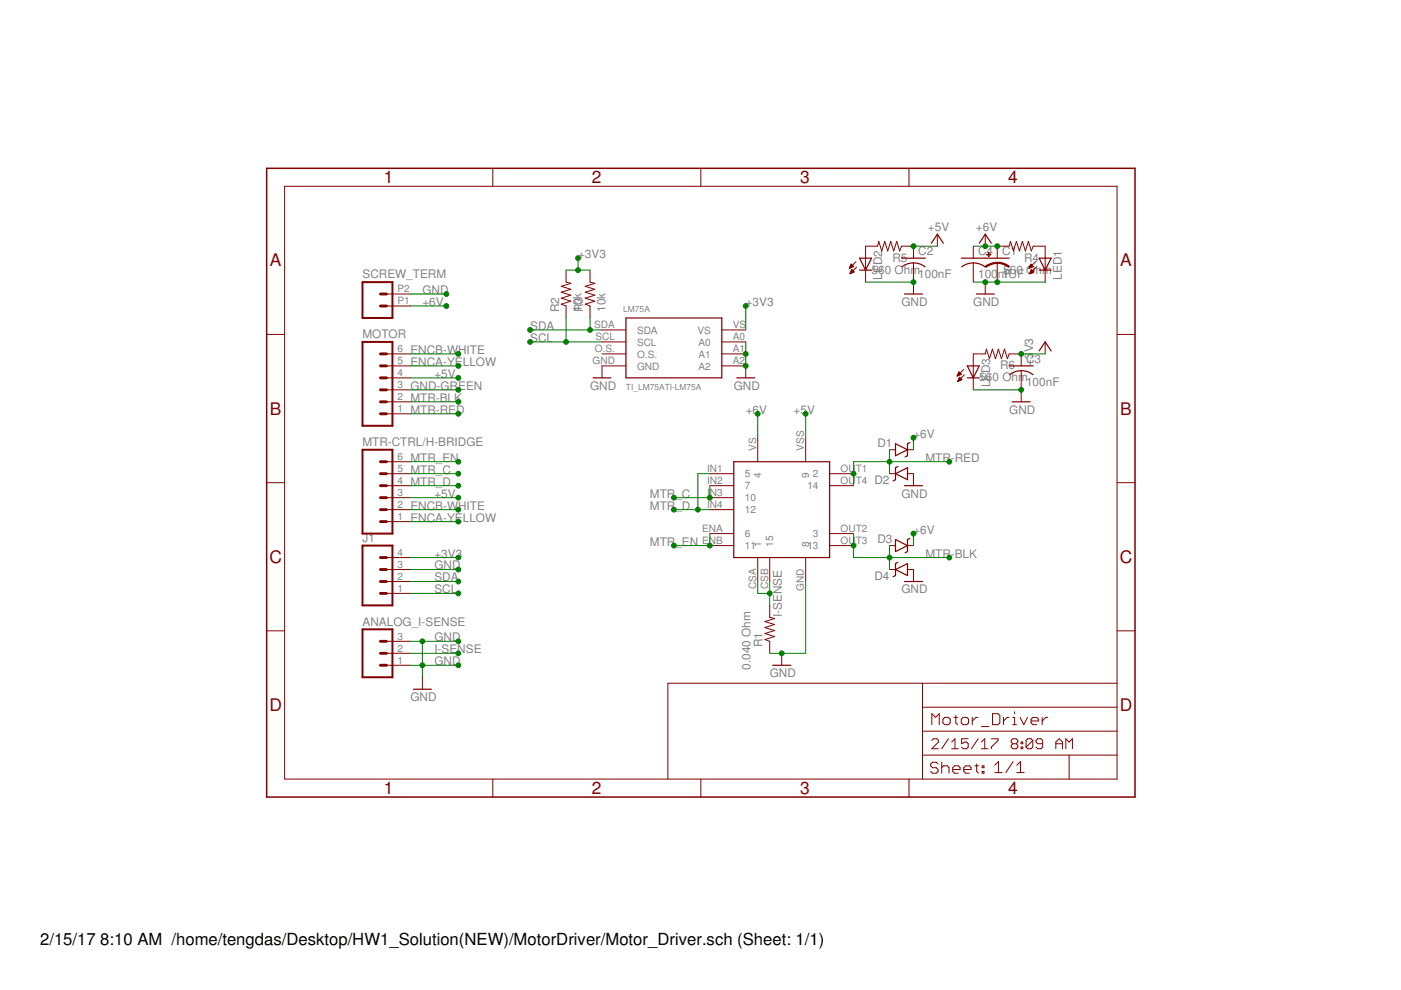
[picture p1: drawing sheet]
<svg xmlns="http://www.w3.org/2000/svg" width="297mm" height="210mm" viewBox="0 0 297 210" stroke-linecap="round" stroke-linejoin="round" font-family="sans-serif">
<g fill="none" stroke="#800000" stroke-width=".25">
<path d="M182.2 54.7h2.6l-1.3 2.6zM182.2 57.3h2.6M191.1 54.7h5.1M193.7 55.7l1.5 .3 1 .6M193.7 55.8l-1.1 .1-1.4 .7M197.5 51.6l1.2-1.9 1.3 1.9M203.8 54.7h10.2M206.4 55.7l1.5 .3 1 .6M206.4 55.8l-1.6 .2-.9 .6M207.6 51.6l1.3-1.9 1.3 1.9M220.3 54.7h2.6l-1.3 2.6zM220.3 57.3h2.6"/>
<path d="M132.7 67.4h20.3v12.7h-20.3zM191.8 62.3h3.8M205.1 77.6h2.5l-1.2 2.5zM207 62.3h3.8M214 77.6h5.1M216.5 78.6l1.6 .3 .9 .5M216.5 78.6l-1.5 .3-.9 .5M220.3 74.4l1.3-1.9 1.3 1.9M125.7 80.1h3.8M155.6 97.9h20.3v20.3h-20.3zM156.2 80.1h3.8M189.9 94.1l2.5 1.3-2.5 1.2z"/>
<path d="M190.4 98.9l-.5 .3v2.5l-.5 .3M192.9 93.8l-.5 .3v2.5l-.5 .3M205.1 80.1h2.5M214.6 85.2h3.8M189.9 100.4l2.5-1.2v2.5zM189.9 114.4l2.5 1.3-2.5 1.2zM190.4 119.2l-.5 .3v2.5l-.5 .3M191.8 103h3.8M192.9 114.2l-.5 .2v2.5l-.5 .3M189.9 120.8l2.5-1.3v2.5zM191.8 123.3h3.8M87.7 146.1h3.8"/>
<path d="M163.8 141.1h3.8"/>
</g>
<g fill="none" stroke="#800000" stroke-width=".21">
<path d="M60.3 39.5h176.5v125.7h-176.5zM104.5 35.7v3.8M148.6 35.7v3.8M192.7 35.7v3.8M120 57.3v2.5l1 .3-2 .6 2 .6-2 .7 2 .6-2 .6 2 .7-2 .6 1 .4v2.5M125.1 57.3v2.5l1 .3-2 .6 2 .6-2 .7 2 .6-2 .6 2 .7-2 .6 1 .4v2.5M180.1 56.9h.1M180.1 56.7h.3M180.2 56.6h.5M180.2 56.5h.8M180.2 58h.2M180.3 56.4h.5"/>
<path d="M180.3 57.8h.3M180.3 56.3h.4M180.3 57.7h.6M180.4 57.6h.6M180.4 56.2h.2M180.4 56h.1M180.4 57.5h.5M180.5 56l-.4 .9M180.5 56l.5 .5M180.5 57.4h.3M180.6 57.2h.1M180.6 57.1l.5 .6-.9 .3z"/>
<path d="M181 56.5l-.9 .4M181.5 55.5l-1.4 1.4M181.6 56.6l-1.4 1.4M193.7 54.7v-2.5h-2.6l-.3 1-.7-2-.6 2-.7-2-.6 2-.6-2-.7 2-.6-2-.2 1h-2.6v7.6M193.7 55.8v6.5M198.7 49.7v2.5M206.4 52.2v2.5M206.4 55.8v4M208.9 49.7v2.5M208.9 59.8v2.5M211.4 54.7v-2.5h2.6l.2-1 .7 2 .6-2 .6 2 .7-2 .6 2 .6-2 .7 2 .4-1h2.5v7.6M211.4 55.8v4"/>
<path d="M218.2 56.9h.1M218.2 56.7h.3M218.3 56.6h.5M218.3 56.5h.7M218.3 58h.2M218.4 56.4h.5M218.4 57.8h.3M218.4 57.7h.6M218.4 56.3h.4M218.5 56.2h.2M218.5 57.6h.6M218.5 57.5h.5"/>
<path d="M218.5 56l-.3 .9M218.5 56l.6 .5-.9 .4M218.5 56h.1M218.6 57.4h.3M218.6 57.2h.2M218.7 57.1l.5 .6-.9 .3zM219.6 55.5l-1.4 1.4M219.7 56.6l-1.4 1.4M56.5 70.9h3.8M81.9 75h5.1M81.9 77.6h5.1M81.9 64.9h5.1"/>
<path d="M81.9 62.3h5.1M127.6 70h5.1M127.6 72.5h5.1M127.6 75h5.1M132.7 77.6h-5.1v2.5M153 70h5.1M153 72.5h5.1M153 75h5.1M153 77.6h5.1v2.5M203 79.7h.1M203 79.5h.4M203.1 79.4h.6"/>
<path d="M203.1 79.3h.7M203.2 79.2h.4M203.2 79.1h.3M203.3 79h.1M203.3 78.8l.5 .6-.9 .3zM203.4 80l.5 .5-.8 .4zM204.3 78.3l-1.4 1.4M204.4 79.5l-1.3 1.4M216.5 77.6v-2.6h-2.5l-.4 1.1-.6-2.1-.7 2.1-.6-2.1-.6 2.1-.7-2.1-.6 2.1-.7-2.1-.2 1h-2.5v7.7M216.5 78.6v6.6M221.6 72.5v2.5M236.8 70.9h3.8"/>
<path d="M81.9 87.7h5.1M81.9 85.2h5.1M81.9 82.7h5.1M81.9 80.1h5.1M81.9 97.9h5.1M160.7 92.8v5.1M170.8 92.8v5.1M188.6 95.4h1.3M192.4 95.4h1.3M203.1 80.9h.1M203.1 80.8h.2M203.2 80.6h.4"/>
<path d="M203.2 80.5h.7M203.3 80.4h.5M203.3 80.3h.4M203.4 80.2h.2M203.4 80h.1M56.5 102.3h3.8M81.9 110.6h5.1M81.9 108.1h5.1M81.9 105.5h5.1M81.9 103h5.1M81.9 100.4h5.1M81.9 118.2h5.1"/>
<path d="M150.5 108.1h5.1M150.5 105.5h5.1M150.5 103h5.1M150.5 100.4h5.1M150.5 115.7h5.1M150.5 113.1h5.1M160.7 118.2v5.1M163.2 118.2v5.1M170.8 118.2v5.1M175.9 103h5.1M175.9 100.4h5.1M175.9 115.7h5.1"/>
<path d="M175.9 113.1h5.1M188.6 100.4h1.3M188.6 115.7h1.3M192.4 100.4h1.3v2.6M192.4 115.7h1.3M236.8 102.3h3.8M56.5 133.8h3.8M81.9 120.8h5.1M81.9 138.5h5.1M81.9 136h5.1M81.9 125.8h5.1M81.9 123.3h5.1"/>
<path d="M163.2 128.4v2.5l1 .2-2 .7 2 .6-2 .7 2 .6-2 .6 2 .7-2 .6 1 .4v2.5M165.7 138.5v2.6M188.6 120.8h1.3M192.4 120.8h1.3v2.5M236.8 133.8h3.8M81.9 141.1h5.1M89.6 143.6v2.5M195.6 144.9v20.3M195.6 155h41.2M195.6 149.9h41.2M197.6 153.6v-2.3l.8 .8 .7-.8v2.3M197.6 157l.3-.4h.7l.4 .4v.3l-1.4 1.4h1.4"/>
<path d="M199.9 152.5l.4-.4h.8l.4 .4v.8l-.4 .3h-.8l-.4-.3zM201.1 156.6l-1.4 2.1M201.8 158.7h1.4M201.8 157.3l.7-.7v2.1M202.2 152.1h.8M202.6 151.7v1.6l.4 .3M203.8 152.5l.4-.4h.8l.4 .4v.8l-.4 .3h-.8l-.4-.3zM205.3 156.6h-1.4v1.1l.7-.4h.3l.4 .4v.7l-.4 .3h-.7l-.3-.3M206.1 152.1v1.5M207.3 152.1h-.4l-.8 .8M207.4 156.6l-1.4 2.1M208.1 154.1h1.6"/>
<path d="M208.1 158.7h1.4M208.1 157.3l.7-.7v2.1M210.2 156.6h1.4v.4l-1.4 1.4v.3M210.4 151.3h1.2l.4 .4v1.6l-.4 .3h-1.2zM212.8 152.1v1.5M214 152.1h-.4l-.8 .8M214.7 153.6h.8M214.7 152.1h.4v1.5M214.8 157.7l-.4 .4v.3l.4 .3h.7l.3-.3v-.3l-.3-.4M214.8 157.7l-.4-.4v-.3l.4-.4h.7l.3 .4v.3l-.3 .4M214.8 157.7h.7M215.1 150.9v.4"/>
<path d="M216.3 152.1l.8 1.5 .7-1.5M216.5 158.4h.4v.3h-.4zM216.5 157.3h.4v.4h-.4zM218.6 152.9h1.6v-.4l-.4-.4h-.8l-.4 .4v.8l.4 .3h.8M219 157v1.4l-.4 .3h-.7l-.3-.3M219 157l-.4-.4h-.7l-.3 .4v1.4M219 157l-1.4 1.4M221 152.1v1.5M221.1 157.7h-1.1l-.3-.4v-.3l.3-.4h.7l.4 .4v1.4l-.4 .3h-.7l-.3-.3M222.1 152.1h-.4l-.7 .8M223.9 157.7h1.4M223.9 158.7v-1.4l.7-.7 .7 .7v1.4"/>
<path d="M226 158.7v-2.1l.7 .7 .7-.7v2.1M236.8 144.9h-95.2v20.3M104.5 165.2v3.8M148.6 165.2v3.8M192.7 165.2v3.8M195.6 160.1h41.2M198.9 162l-.4-.4h-.8l-.4 .4v.4l.4 .4h.8l.4 .4v.4l-.4 .3h-.8l-.4-.3M199.7 161.6v2.3M199.7 162.8l.3-.4h.8l.4 .4v1.1M202 163.2h1.6v-.4l-.4-.4h-.8l-.4 .4v.8l.4 .3h.8M204.3 163.2h1.6v-.4l-.4-.4h-.8l-.4 .4v.8l.4 .3h.8M206.7 162.4h.8"/>
<path d="M207.1 162v1.6l.4 .3M208.2 162.4h.4v.4h-.4zM208.2 163.6h.4v.3h-.4zM210.9 162.2l.8-.7v2.3M210.9 163.8h1.6M214.8 161.5l-1.5 2.3M215.6 163.8h1.5M215.6 162.2l.8-.7v2.3M226.7 160.1v5.1"/>
</g>
<path d="M76.9 59.8h6.3v7.6h-6.3zM76.9 72.5h6.3v17.8h-6.3zM76.9 95.4h6.3v17.7h-6.3zM76.9 115.7h6.3v12.7h-6.3zM76.9 133.4h6.3v10.2h-6.3z" fill="none" stroke="#800000" stroke-width=".42"/>
<g fill="none" stroke="#800000" stroke-width=".61">
<path d="M80.7 62.3h1.2M80.7 64.9h1.2M80.7 77.6h1.2M80.7 75h1.2M80.7 82.7h1.2M80.7 85.2h1.2M80.7 87.7h1.2M80.7 80.1h1.2M80.7 97.9h1.2M80.7 105.5h1.2M80.7 108.1h1.2M80.7 110.6h1.2"/>
<path d="M80.7 100.4h1.2M80.7 103h1.2M80.7 118.2h1.2M80.7 136h1.2M80.7 138.5h1.2M80.7 120.8h1.2M80.7 123.3h1.2M80.7 125.8h1.2M80.7 141.1h1.2"/>
</g>
<g fill="#800000" stroke="#800000" stroke-width=".21">
<path d="M211.4 55.6l1.4 .2 1.2 .7-.2 .2-1.3-.7-1.1-.1z" fill-rule="evenodd"/>
<path d="M208.9 56.5l1.2-.7 1.3-.2v.3l-1 .1-1.4 .7z" fill-rule="evenodd"/>
</g>
<g fill="#800000" stroke="#800000" stroke-width=".21">
<path d="M209.2 53.9h.9v.2h-.9z"/>
<path d="M209.6 53.6h.1v.8h-.1z"/>
</g>
<path d="M56.5 35.7h184.1v133.3h-184.1z" fill="none" stroke="#800000" stroke-width=".32"/>
<g fill="none" stroke="#008000" stroke-width=".21">
<path d="M120 57.3h5.1M122.6 54.7v2.6M183.5 59.8h10.2M193.7 52.2h5M206.4 59.8h15.2M206.4 52.2h5M87 62.3h7.6M87 64.9h7.6M87 75h10.2M87 77.6h10.2M112.4 72.5h15.2M112.4 70h15.2"/>
<path d="M120 67.4v5.1M125.1 67.4v2.6M158.1 64.9v5.1M158.1 72.5v5.1M216.5 75h5.1M87 82.7h10.2M87 80.1h10.2M87 85.2h10.2M87 97.9h10.2M87 87.7h10.2M160.7 87.7v5.1M170.8 87.7v5.1"/>
<path d="M188.6 95.4v5M193.7 92.8v2.6M201.3 97.9h-20.3v5.1M206.4 82.7h10.1M87 105.5h10.2M87 100.4h10.2M87 108.1h10.2M87 103h10.2M87 118.2h10.2M87 110.6h10.2M142.9 108.1h7.6M150.5 103v2.5h-7.6"/>
<path d="M150.5 113.1v2.6h-7.6M150.5 100.4h-2.5v7.7M181 113.1v5.1h20.3M188.6 115.7v5.1M193.7 113.1v2.6M87 138.5h10.2M87 136h10.2M87 120.8h10.2M87 125.8h10.2M87 123.3h10.2M89.6 136v7.6M160.7 123.3v2.5h2.5"/>
<path d="M163.2 123.3v5.1M170.8 123.3v15.2h-7.6M87 141.1h10.2"/>
</g>
<g fill="#008000" stroke="#008000" stroke-width=".21">
<circle cx="193.7" cy="59.8" r=".51"/>
<circle cx="208.9" cy="59.8" r=".51"/>
<circle cx="211.4" cy="59.8" r=".51"/>
<circle cx="165.7" cy="138.5" r=".51"/>
<circle cx="158.1" cy="75" r=".51"/>
<circle cx="158.1" cy="77.6" r=".51"/>
<circle cx="94.6" cy="62.3" r=".51"/>
<circle cx="89.6" cy="141.1" r=".51"/>
<circle cx="89.6" cy="136" r=".51"/>
<circle cx="97.2" cy="141.1" r=".51"/>
<circle cx="97.2" cy="136" r=".51"/>
<circle cx="216.5" cy="82.7" r=".51"/>
<circle cx="97.2" cy="120.8" r=".51"/>
<circle cx="193.7" cy="52.2" r=".51"/>
<circle cx="170.8" cy="87.7" r=".51"/>
<circle cx="97.2" cy="80.1" r=".51"/>
<circle cx="97.2" cy="105.5" r=".51"/>
<circle cx="208.9" cy="52.2" r=".51"/>
<circle cx="211.4" cy="52.2" r=".51"/>
<circle cx="160.7" cy="87.7" r=".51"/>
<circle cx="193.7" cy="92.8" r=".51"/>
<circle cx="193.7" cy="113.1" r=".51"/>
<circle cx="94.6" cy="64.9" r=".51"/>
<circle cx="150.5" cy="105.5" r=".51"/>
<circle cx="142.9" cy="105.5" r=".51"/>
<circle cx="97.2" cy="100.4" r=".51"/>
<circle cx="148" cy="108.1" r=".51"/>
<circle cx="142.9" cy="108.1" r=".51"/>
<circle cx="97.2" cy="103" r=".51"/>
<circle cx="188.6" cy="118.2" r=".51"/>
<circle cx="181" cy="115.7" r=".51"/>
<circle cx="201.3" cy="118.2" r=".51"/>
<circle cx="97.2" cy="85.2" r=".51"/>
<circle cx="188.6" cy="97.9" r=".51"/>
<circle cx="181" cy="100.4" r=".51"/>
<circle cx="201.3" cy="97.9" r=".51"/>
<circle cx="97.2" cy="87.7" r=".51"/>
<circle cx="150.5" cy="115.7" r=".51"/>
<circle cx="142.9" cy="115.7" r=".51"/>
<circle cx="97.2" cy="97.9" r=".51"/>
<circle cx="97.2" cy="75" r=".51"/>
<circle cx="97.2" cy="108.1" r=".51"/>
<circle cx="97.2" cy="77.6" r=".51"/>
<circle cx="97.2" cy="110.6" r=".51"/>
<circle cx="97.2" cy="82.7" r=".51"/>
<circle cx="97.2" cy="125.8" r=".51"/>
<circle cx="120" cy="72.5" r=".51"/>
<circle cx="112.4" cy="72.5" r=".51"/>
<circle cx="97.2" cy="138.5" r=".51"/>
<circle cx="163.2" cy="125.8" r=".51"/>
<circle cx="97.2" cy="123.3" r=".51"/>
<circle cx="125.1" cy="70" r=".51"/>
<circle cx="112.4" cy="70" r=".51"/>
<circle cx="216.5" cy="75" r=".51"/>
<circle cx="97.2" cy="118.2" r=".51"/>
<circle cx="122.6" cy="57.3" r=".51"/>
<circle cx="122.6" cy="54.7" r=".51"/>
<circle cx="158.1" cy="64.9" r=".51"/>
</g>
<g font-size="3.7" fill="#800000">
<text x="81.4" y="38.9">1</text>
<text x="125.5" y="38.9">2</text>
<text x="169.6" y="38.9">3</text>
<text x="213.8" y="38.9">4</text>
<text x="57.2" y="56.5">A</text>
<text x="237.5" y="56.5">A</text>
<text x="57.2" y="87.9">B</text>
<text x="237.5" y="87.9">B</text>
<text x="57.1" y="119.3">C</text>
<text x="237.4" y="119.3">C</text>
<text x="57.1" y="150.8">D</text>
<text x="237.4" y="150.8">D</text>
<text x="81.4" y="168.4">1</text>
<text x="125.5" y="168.4">2</text>
<text x="169.6" y="168.4">3</text>
<text x="213.8" y="168.4">4</text>
</g>
<g font-size="3.5">
<text x="8.5" y="200.4">2/15/17</text>
<text x="21.3" y="200.4">8:10 AM /home/tengdas/Desktop/HW1_Solution(NEW)/MotorDriver/Motor_Driver.sch (Sheet: 1/1)</text>
</g>
<g font-size="2.5" fill="#808080">
<text x="196.8" y="48.9">+5V</text>
<text x="206.9" y="48.9">+6V</text>
<text x="76.9" y="59">SCREW_TERM</text>
<text x="122.6" y="54.7">+3V3</text>
<text x="184.8" y="58">560 Ohm</text>
<text x="187.1" y="59.3" transform="rotate(-90 187.1 59.3)">LED2</text>
<text x="189.2" y="55.5">R5</text>
<text x="194.7" y="58.9">100nF</text>
<text x="194.7" y="54.1">C2</text>
<text x="207.4" y="58.9">100</text>
<text x="207.4" y="54.1">C4</text>
<text x="211.6" y="58.9">n1FUF</text>
<text x="212.5" y="54.1">C1</text>
<text x="212.7" y="58">560 Ohm</text>
<text x="217.1" y="55.5">R4</text>
<text x="225.2" y="59.3" transform="rotate(-90 225.2 59.3)">LED1</text>
<text x="89.6" y="62.3">GND</text>
<text x="89.6" y="64.9">+6V</text>
<text x="158.1" y="64.9">+3V3</text>
<text x="191.1" y="64.9">GND</text>
<text x="206.4" y="64.9">GND</text>
<text x="76.9" y="71.7">MOTOR</text>
<text x="112.4" y="70">SDA</text>
<text x="118.5" y="66.2" transform="rotate(-90 118.5 66.2)">R2</text>
<text x="123.3" y="66.2" transform="rotate(-90 123.3 66.2)">10k</text>
<text x="123.6" y="66.2" transform="rotate(-90 123.6 66.2)">R3</text>
<text x="128.4" y="66.2" transform="rotate(-90 128.4 66.2)">10k</text>
<text x="87" y="75">ENCB-WHITE</text>
<text x="87" y="77.6">ENCA-YELLOW</text>
<text x="112.4" y="72.5">SCL</text>
<text x="217.5" y="76.9">C3</text>
<text x="219.1" y="77.6" transform="rotate(-90 219.1 77.6)">+3</text>
<text x="219.1" y="74.7" transform="rotate(-90 219.1 74.7)">V3</text>
<text x="87" y="82.7">GND-GREEN</text>
<text x="92.1" y="80.1">+5V</text>
<text x="125.1" y="82.7">GND</text>
<text x="155.6" y="82.7">GND</text>
<text x="207.6" y="80.9">560 Ohm</text>
<text x="209.9" y="82.2" transform="rotate(-90 209.9 82.2)">LED3</text>
<text x="212.1" y="78.3">R6</text>
<text x="217.5" y="81.8">100nF</text>
<text x="87" y="85.2">MTR-BLK</text>
<text x="87" y="87.7">MTR-RED</text>
<text x="158.1" y="87.7">+6</text>
<text x="161" y="87.7">V</text>
<text x="168.3" y="87.7">+5</text>
<text x="171.1" y="87.7">V</text>
<text x="214" y="87.7">GND</text>
<text x="76.9" y="94.6">MTR-CTRL/H-BRIDGE</text>
<text x="186" y="94.9">D1</text>
<text x="193.7" y="92.8">+6V</text>
<text x="87" y="100.4">MTR_C</text>
<text x="87" y="97.9">MTR_EN</text>
<text x="196.2" y="97.9">MTR-RED</text>
<text x="87" y="103">MTR_D</text>
<text x="92.1" y="105.5">+5V</text>
<text x="137.8" y="105.5">MTR_C</text>
<text x="185.4" y="102.7">D2</text>
<text x="191.1" y="105.5">GND</text>
<text x="87" y="108.1">ENCB-WHITE</text>
<text x="87" y="110.6">ENCA-YELLOW</text>
<text x="137.8" y="108.1">MTR_D</text>
<text x="193.7" y="113.1">+6V</text>
<text x="76.9" y="114.9">J1</text>
<text x="92.1" y="118.2">+3V3</text>
<text x="137.8" y="115.7">MTR_EN</text>
<text x="186" y="115.2">D3</text>
<text x="196.2" y="118.2">MTR-BLK</text>
<text x="92.1" y="120.7">GND</text>
<text x="92.1" y="125.8">SCL</text>
<text x="92.1" y="123.3">SDA</text>
<text x="185.4" y="123">D4</text>
<text x="191.1" y="125.8">GND</text>
<text x="165.7" y="130.9" transform="rotate(-90 165.7 130.9)">I-SENSE</text>
<text x="76.9" y="132.7">ANALOG_I-SENSE</text>
<text x="92.1" y="136">GND</text>
<text x="161.7" y="137.3" transform="rotate(-90 161.7 137.3)">R1</text>
<text x="92.1" y="141.1">GND</text>
<text x="92.1" y="138.5">I-SENSE</text>
<text x="159.1" y="142" transform="rotate(-90 159.1 142)">0.040 Ohm</text>
<text x="163.2" y="143.6">GND</text>
<text x="87" y="148.7">GND</text>
</g>
<g font-size="2.1" fill="#808080">
<text x="84.3" y="64.5">P1</text>
<text x="84.3" y="62">P2</text>
<text x="126" y="69.6">SDA</text>
<text x="135.1" y="70.7">SDA</text>
<text x="147.9" y="70.7">VS</text>
<text x="155.4" y="69.6">VS</text>
<text x="84.3" y="77.2">5</text>
<text x="84.3" y="74.7">6</text>
<text x="125.6" y="77.2">GND</text>
<text x="126.1" y="74.7">O.S.</text>
<text x="126.2" y="72.1">SCL</text>
<text x="135.1" y="73.3">SCL</text>
<text x="135.1" y="75.8">O.S.</text>
<text x="148.1" y="73.3">A0</text>
<text x="148.1" y="75.8">A1</text>
<text x="155.4" y="72.1">A0</text>
<text x="155.4" y="74.7">A1</text>
<text x="155.4" y="77.2">A2</text>
<text x="84.3" y="82.3">3</text>
<text x="84.3" y="79.8">4</text>
<text x="135.1" y="78.3">GND</text>
<text x="148.1" y="78.3">A2</text>
<text x="84.3" y="87.4">1</text>
<text x="84.3" y="84.8">2</text>
<text x="160.3" y="95.6" transform="rotate(-90 160.3 95.6)">VS</text>
<text x="170.5" y="95.6" transform="rotate(-90 170.5 95.6)">VSS</text>
<text x="84.3" y="100.1">5</text>
<text x="84.3" y="97.5">6</text>
<text x="149.9" y="100.1">IN1</text>
<text x="157.9" y="101.2">5</text>
<text x="161.4" y="101.4" transform="rotate(-90 161.4 101.4)">4</text>
<text x="171.6" y="101.4" transform="rotate(-90 171.6 101.4)">9</text>
<text x="172.4" y="101.2">2</text>
<text x="178.2" y="100.1">OU</text>
<text x="181.4" y="100.1">T1</text>
<text x="84.3" y="107.7">2</text>
<text x="84.3" y="105.2">3</text>
<text x="84.3" y="102.6">4</text>
<text x="149.9" y="102.6">IN2</text>
<text x="149.9" y="105.2">I</text>
<text x="149.9" y="107.7">IN4</text>
<text x="150.5" y="105.2">N3</text>
<text x="157.9" y="103.7">7</text>
<text x="157.9" y="106.3">10</text>
<text x="171.2" y="103.7">14</text>
<text x="178.2" y="102.6">OU</text>
<text x="181.4" y="102.6">T4</text>
<text x="84.3" y="110.2">1</text>
<text x="148.9" y="112.8">ENA</text>
<text x="157.9" y="113.9">6</text>
<text x="157.9" y="108.8">12</text>
<text x="172.4" y="113.9">3</text>
<text x="178.2" y="112.8">OUT2</text>
<text x="84.3" y="117.9">4</text>
<text x="148.9" y="115.3">ENB</text>
<text x="157.9" y="116.4">11</text>
<text x="161.4" y="115.9" transform="rotate(-90 161.4 115.9)">1</text>
<text x="164" y="115.9" transform="rotate(-90 164 115.9)">15</text>
<text x="171.2" y="116.4">13</text>
<text x="171.6" y="115.9" transform="rotate(-90 171.6 115.9)">8</text>
<text x="178.2" y="115.3">OU</text>
<text x="181.4" y="115.3">T3</text>
<text x="84.3" y="125.5">1</text>
<text x="84.3" y="122.9">2</text>
<text x="84.3" y="120.4">3</text>
<text x="160.3" y="124.9" transform="rotate(-90 160.3 124.9)">CSA</text>
<text x="162.8" y="124.9" transform="rotate(-90 162.8 124.9)">CSB</text>
<text x="170.5" y="125.3" transform="rotate(-90 170.5 125.3)">GND</text>
<text x="84.3" y="135.6">3</text>
<text x="84.3" y="140.7">1</text>
<text x="84.3" y="138.2">2</text>
</g>
<g font-size="1.8" fill="#808080">
<text x="132.1" y="66.2">LM75A</text>
<text x="132.7" y="82.7">TI_LM75ATI-LM75A</text>
</g>
</svg>
